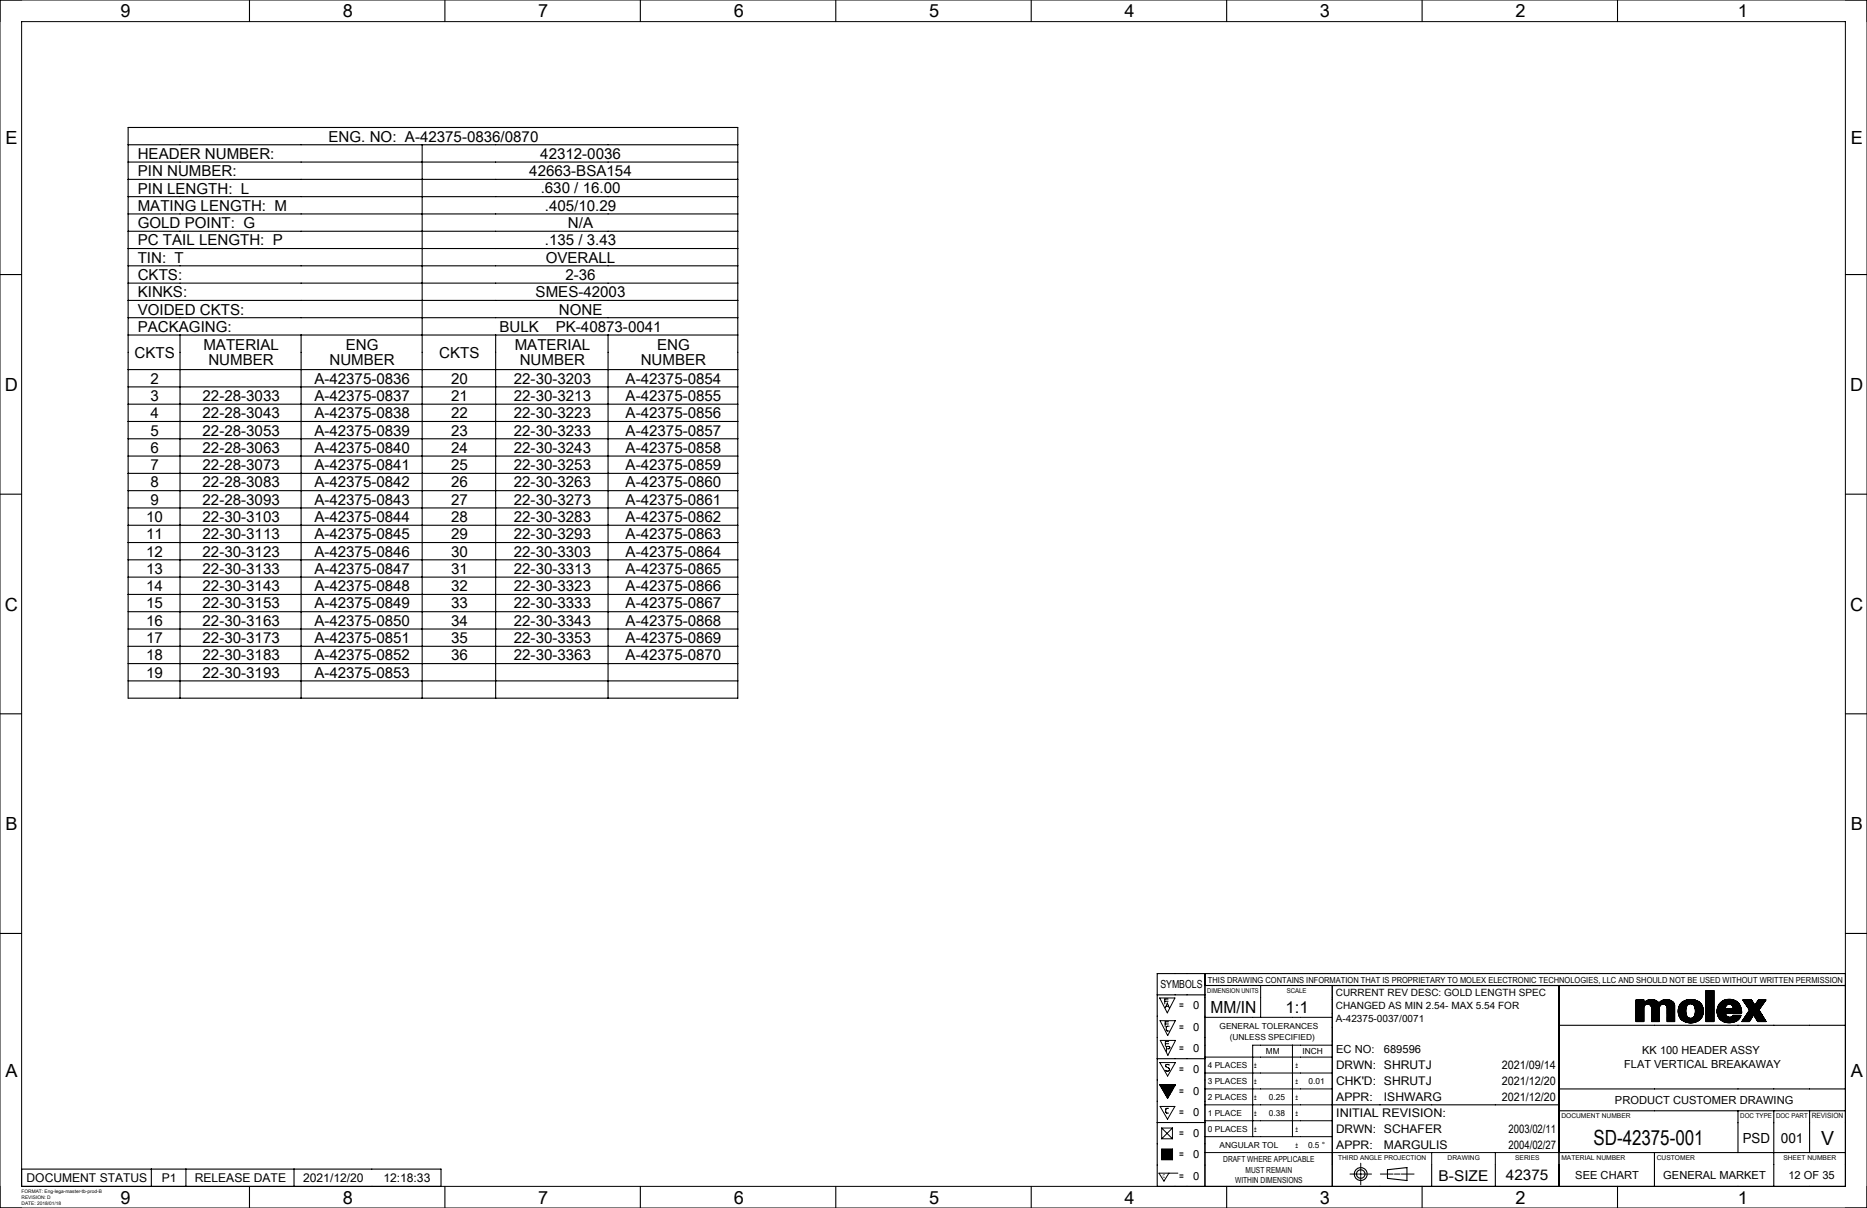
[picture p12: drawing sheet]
<svg xmlns="http://www.w3.org/2000/svg" width="432mm" height="279mm" viewBox="0 0 432 279" stroke-linecap="round" stroke-linejoin="round" font-family="sans-serif">
<g fill="none" stroke="#000" stroke-width=".23">
<path d="M0 0h431.8v279.4h-431.8zM5 5h421.8v269.4h-421.8zM268.2 230.8h3.5l-1.7 3.5zM268.3 236.1h3.5l-1.7 3.4zM269.4 231.6h.8M269.5 236.8h.7M269.5 233.1l.5-1.1 .4 1.1M269.7 232.8h.6M270.2 231.1h-.8v1.1M270.2 236.3h-.7v1.1M270.4 237.4h-.5l-.2 .3 .1 .6 .6 .2M278.7 235.3h29.4"/>
<path d="M291.6 227.9v7.4M378.4 231.3h1.8M378.4 231.3v5h1.8v-3.2M378.4 231.3h.1M378.5 231.3l-.1 .1M378.6 231.3l-.2 .2M378.7 231.3l-.3 .3M378.8 231.3l-.4 .4M378.9 231.3l-.5 .5M379 231.3l-.6 .6M379.1 231.3l-.7 .7M379.2 231.3l-.8 .8"/>
<path d="M379.3 231.3l-.9 .9M379.4 231.3l-1 1M379.5 231.3l-1.1 1.1M379.6 231.3l-1.2 1.2M379.7 231.3l-1.3 1.3M379.8 231.3l-1.4 1.4M379.9 231.3l-1.5 1.5M380 231.3l-1.6 1.6M380.1 231.3l-1.7 1.7M380.2 233.1a.89 .89 0 0 1 .9-.9 .89 .89 0 0 1 .9 .9M380.2 236.2l-.1 .1M380.2 236.1l-.2 .2"/>
<path d="M380.2 236l-.3 .3M380.2 235.9l-.4 .4M380.2 235.8l-.5 .5M380.2 235.7l-.6 .6M380.2 235.6l-.7 .7M380.2 235.5l-.8 .8M380.2 235.4l-.9 .9M380.2 235.3l-1.1 1M380.2 235.2l-1.1 1.1M380.2 235.1l-1.2 1.2M380.2 235l-1.3 1.3M380.2 234.8l-1.5 1.5"/>
<path d="M380.2 234.7l-1.6 1.6M380.2 234.6l-1.7 1.7M380.2 234.5l-1.8 1.8M380.2 234.4l-1.8 1.9M380.2 234.4l-1.8 1.8M380.2 234.3l-1.8 1.8M380.2 234.2l-1.8 1.8M380.2 234.1l-1.8 1.8M380.2 233.9l-1.8 1.9M380.2 233.9l-1.8 1.8M380.2 233.8l-1.8 1.8M380.2 233.7l-1.8 1.9"/>
<path d="M380.2 233.6l-1.8 1.8M380.2 233.5l-1.8 1.9M380.2 233.5l-1.8 1.8M380.2 233.4l-1.8 1.8M380.2 233.3l-1.8 1.8M380.2 233.2l-1.8 1.8M380.2 231.3v.7a2.29 2.29 0 0 1 3.5 0M380.2 233l-1.8 1.9M380.2 231.9l-1.8 1.8M380.2 231.8l-1.8 1.8M380.2 231.7l-1.8 1.9M380.2 231.7l-1.8 1.8"/>
<path d="M380.2 231.6l-1.8 1.8M380.2 231.5l-1.8 1.8M380.2 231.4l-1.8 1.8M380.2 231.3l-1.8 1.8M380.2 233l-1.8 1.8M380.2 232.9l-1.8 1.8M380.3 232.7l-1.9 2M380.6 231.6l-2.2 2.2M380.8 231.5l-2.4 2.4M381 231.4l-2.6 2.6M381.1 231.3l-2.7 2.8M381.2 231.3l-2.8 2.8"/>
<path d="M381.4 231.2l-3 3M381.5 231.2l-3.1 3.1M381.5 231.2l-3.1 3.2M381.7 231.2l-3.3 3.3M381.7 232.5l1.2-1.1-1.1 1.1M381.9 231.2l-1.3 1.2M381.9 231.2l-1.1 1.1M382 232.9l1.3-1.3-1.3 1.4M382 233.1v3.2h1.8v-3.2M382 231.2l-1.1 1.1M382.1 231.2l-1.1 1M382.2 231.2l-1.1 1"/>
<path d="M382.2 231.2l-1 1M382.3 231.2l-1.1 1M382.4 231.2l-1.1 1.1M382.4 231.2l-1 1.1M382.5 231.3l-1.1 1M382.6 231.3l-1.1 1M382.6 231.3l-1.1 1.1M382.7 231.3l-1.1 1.1M382.8 231.4l-1.1 1.1M383.1 231.5l-1.3 1.1M383.1 231.5l-1.2 1.3 1.3-1.3M383.2 231.6l-1.3 1.3"/>
<path d="M383.4 231.7l-1.4 1.4M383.4 231.7l-1.4 1.5M383.4 231.8l-1.4 1.4M383.5 231.8l-1.5 1.5M383.5 231.8l-1.5 1.6M383.6 231.9l-1.6 1.6M383.6 231.9l-1.6 1.7M383.7 232l-1.7 1.6M383.8 233.1a.89 .89 0 0 1 .9-.9 .89 .89 0 0 1 .9 .9M383.8 236.3h.1M383.8 236.2l-.1 .1M383.8 236.1l-.2 .2"/>
<path d="M383.8 236l-.3 .3M383.8 235.9l-.4 .4M383.8 235.8l-.5 .5M383.8 235.7l-.6 .6M383.8 235.6l-.7 .7M383.8 235.5l-.8 .8M383.8 235.4l-.9 .9M383.8 235.2l-1.1 1.1M383.8 235.1l-1.2 1.2M383.8 235l-1.3 1.3M383.8 234.9l-1.4 1.4M383.8 234.8l-1.5 1.5"/>
<path d="M383.8 234.7l-1.6 1.6M383.8 234.6l-1.7 1.7M383.8 234.5l-1.8 1.8M383.8 234.3l-1.8 1.9M383.8 234.3l-1.8 1.8M383.8 234.2l-1.8 1.8M383.8 234.1l-1.8 1.8M383.8 234l-1.8 1.9M383.8 233.9l-1.8 1.9M383.8 233.9l-1.8 1.8M383.8 233.8l-1.8 1.8M383.8 233.7l-1.8 1.9"/>
<path d="M383.8 233.6l-1.8 1.8M383.8 233.4l-1.8 1.9M383.8 233.4l-1.8 1.8M383.8 233.3l-1.8 1.8M383.8 233.2l-1.8 1.8M383.8 233.1l-1.8 1.9M383.8 233l-1.8 1.9M383.8 232.9l-1.8 1.9M383.8 232.9l-1.8 1.8M384 232.6l-2 2.1M384.2 231.5l-2.2 2.3M384.4 231.4l-2.4 2.4"/>
<path d="M384.5 231.4l-2.5 2.5M384.7 231.3l-2.7 2.7M384.8 231.3l-2.8 2.8M384.8 231.2l-2.8 2.9M385 231.2l-3 3M385.1 231.2l-3.1 3.1M385.2 231.2l-3.2 3.2M385.3 231.2l-3.3 3.3M385.5 231.2l-1.3 1.2M385.5 231.2l-1.1 1.1M385.6 231.2l-1.1 1.1M385.6 233.6l1.6-1.6-1.6 1.6"/>
<path d="M385.6 233.1v3.2M385.7 231.2l-1.1 1M385.7 231.2l-1 1M385.8 231.2l-1 1M385.9 231.2l-1.1 1M385.9 231.2l-1 1.1M386 231.3l-1 1M386.1 231.3l-1.1 1M386.1 231.3l-1 1M386.2 231.3l-1.1 1.1M386.2 231.3l-1 1.1M386.3 231.4l-1 1 1.1-1"/>
<path d="M386.4 231.4l-1.1 1.1M386.5 231.4l-1.1 1.1M386.5 231.5l-1.1 1.1 1.2-1.1M386.6 231.5l-1.1 1.3M386.8 231.6l-1.3 1.3M386.8 231.7l-1.2 1.3 1.2-1.3M386.9 231.8l-1.3 1.3M387 231.8l.3 .8M387 231.8a2.3 2.3 0 0 0-3.3 .2M387 231.8l-1.4 1.4M387 231.8l-1.4 1.5M387.1 231.9l-1.5 1.5"/>
<path d="M387.1 231.9l-1.5 1.6M387.2 232.1l-1.6 1.6M387.2 232.2l-1.6 1.6M387.2 232.2l-1.6 1.7M387.3 232.2l-1.7 1.8M387.3 232.3l-1.7 1.7M387.3 232.4l-1.7 1.8M387.3 232.5l-1.7 1.7M387.3 234.9l-1.4 1.4M387.3 234.8l-1.4 1.5M387.3 234.8l-1.5 1.5M387.3 234.6l-1.6 1.7"/>
<path d="M387.3 234.6l-1.7 1.7M387.3 234.5l-1.7 1.8M387.3 234.4l-1.7 1.8M387.3 234.3l-1.7 1.8M387.3 234.3l-1.7 1.7M387.3 234.2l-1.7 1.8M387.3 234.1l-1.7 1.7M387.3 234l-1.7 1.8M387.3 233.9l-1.7 1.8M387.3 233.9l-1.7 1.7M387.3 233.7l-1.7 1.8M387.3 233.7l-1.7 1.7"/>
<path d="M387.3 233.6l-1.7 1.8M387.3 233.5l-1.7 1.8M387.3 233.4l-1.7 1.8M387.3 233.4l-1.7 1.7M387.3 233.3l-1.7 1.8M387.3 233.2l-1.7 1.7M387.3 233.1l-1.7 1.8M387.3 233l-1.7 1.8M387.3 233l-1.7 1.7M387.3 232.8l-1.7 1.8M387.3 232.8l-1.7 1.7M387.3 232.7l-1.7 1.8"/>
<path d="M387.3 232.6l-1.7 1.8M387.3 232.5l-1.7 1.8M387.3 236.3h.1M387.3 236.2l-.1 .1M387.3 236.1l-.1 .2M387.3 236.1l-.2 .2M387.3 236l-.3 .3M387.3 235.9l-.4 .4M387.3 235.8l-.4 .5M387.3 235.8l-.5 .5M387.3 235.7l-.5 .6M387.3 235.7l-.6 .6"/>
<path d="M387.3 235.5l-.7 .8M387.3 235.5l-.8 .8M387.3 235.4l-.8 .9M387.3 235.3l-1 1M387.3 235.2l-1 1.1M387.3 235.2l-1.1 1.1M387.3 235.1l-1.2 1.2M387.3 235l-1.3 1.3M387.3 232.6v3.7h-1.7M388.5 235.3l.6 .7M389 231.8l-.3 .4M389.2 236.1l1-1-1 1"/>
<path d="M389.2 231.7l-.7 .7M389.3 231.6l-.8 .9M389.5 231.5l-1.1 1.1M389.5 236.2l1-.8-.9 .9M389.7 231.4l-1.4 1.4M389.8 231.4l-1.5 1.5M389.9 231.4l-1.6 1.6M389.9 233.9l-1.4 1.4M389.9 234l-1.4 1.4M389.9 233.8l-1.4 1.4M389.9 233.7l-1.5 1.5M389.9 234l-1.3 1.4"/>
<path d="M389.9 233.6l-1.5 1.6M389.9 233.6l-1.5 1.5M389.9 234.2l-1.3 1.3 1.3-1.3M389.9 233.5l-1.5 1.5M389.9 234.3l-1.2 1.3M389.9 233.4l-1.6 1.6M389.9 234.4l-1.2 1.2M389.9 233.3l-1.6 1.6M389.9 234.5l-1.1 1.2 1.2-1.1M390 233.1l-1.7 1.8M390 234.7l-1.1 1.1M390 233l-1.7 1.8 1.7-1.8"/>
<path d="M390 234.7l-1.1 1.2M390 234.8l-1.1 1.1M390.1 231.3l-1.9 1.9M390.1 234.9l-1.1 1M390.1 232.8l-1.9 1.9M390.1 234.9l-1 1.1 1-1M390.1 232.7l-1.9 1.9M390.1 235l-.9 1M390.2 235.2l-.9 .9M390.3 235.2l-1 .9M390.3 231.2l-2.1 2.2M390.3 235.2l-.9 1"/>
<path d="M390.4 235.3l-.9 .9M390.4 231.2l-2.2 2.2M390.4 232.4a1.13 1.13 0 0 1 1.3 0 1.13 1.13 0 0 1 .4 1.2v.5a1.15 1.15 0 0 1-1.1 1.4 1.15 1.15 0 0 1-1.1-1.4l.2-1.3zM390.4 231.2l-2.3 2.3M390.5 235.4l-.8 .9 .9-.9M390.6 231.2l-2.5 2.4M390.6 235.5l-.8 .8M390.7 231.2l-2.6 2.5M390.7 235.5l-.9 .9 1-.9M390.7 231.2l-2.6 2.6M390.8 235.5l-.9 .9M390.9 231.2l-2.8 2.7"/>
<path d="M390.9 231.2l-2.8 2.8M390.9 235.5l-.9 .9M391 235.5l-.9 .9M391 231.2l-2.9 2.8M391 235.5l-.9 1M391.1 231.2l-3 2.9M391.2 231.2l-3.1 3M391.2 235.5l-1 1M391.2 235.5l-.9 1M391.3 231.2l-3.1 3.1M391.3 235.5l-1 1M391.4 231.2l-3.2 3.2"/>
<path d="M391.5 231.2l-3.3 3.3 3.3-3.3M391.6 231.2l-1.1 1.1M391.6 235.3l-1.2 1.2M391.7 231.2l-1.1 1M391.7 231.2l-.9 1M391.8 231.3l-.9 .9M391.9 232.7l1-1-1 1M391.9 231.3l-.9 .9M391.9 231.3l-.8 .9M392 234.8l1.8-1.8-1.9 1.9M392 231.3l-.9 .9M392 234.5l1.8-1.7-1.8 1.7"/>
<path d="M392.1 231.3l-.9 .9M392.1 234l1.5-1.5-1.5 1.6M392.1 231.3l-.8 .9M392.2 231.4l-.9 .8M392.3 231.4l-.9 .8M392.3 231.4l-.9 .9M392.4 231.4l-.9 .9M392.5 231.5l-.9 .9M392.6 231.5l-.9 .9M392.7 231.6l-1 .9M392.7 231.6l-.9 1 .9-1M392.8 231.6l-1 1"/>
<path d="M392.9 231.7a2.97 2.97 0 0 0-4.8 2.2l.4 1.4M392.9 231.7a2.8 2.8 0 0 1 .7 3.6M393 231.7l-1.1 1.1M393 231.8l-1.1 1M393.1 231.8l-1.1 1.2M393.2 231.9l-1.2 1.2M393.2 232l-1.2 1.2 1.3-1.2M393.3 235.7l-.1 .1M393.3 232l-1.2 1.3M393.4 232.1l-1.3 1.3M393.4 232.1l-1.3 1.4M393.5 232.2l-1.4 1.4"/>
<path d="M393.5 232.2l-1.4 1.5M393.5 232.3l-1.4 1.4M393.6 232.4l-1.5 1.4M393.6 232.4l-1.5 1.5M393.6 235.3a3.3 3.3 0 0 1-4.5 .7M393.6 235.3l-.8 .8M393.7 235.2l-1 1M393.7 232.6l-1.6 1.6M393.7 232.6l-1.6 1.7M393.7 235.1l-1.2 1.1M393.7 232.7l-1.6 1.7M393.8 232.9l-1.8 1.8"/>
<path d="M393.8 234.9l-1.5 1.4M393.8 234.8l-1.6 1.6M393.8 234.7l-1.7 1.7M393.8 233l-2 2.2M393.9 233.1l-3.4 3.4M393.9 233.2l-3.4 3.3M393.9 234.5l-1.9 2M393.9 233.2l-3.3 3.4M393.9 234.5l-2 2M393.9 233.3l-3.2 3.3M393.9 234.4l-2.1 2.1M393.9 233.4l-3.2 3.2"/>
<path d="M393.9 233.4l-3.1 3.2M393.9 234.3l-2.2 2.2M393.9 234.2l-2.3 2.3M393.9 233.5l-3 3.1M393.9 233.6l-3 3M394 234.1l-2.6 2.5M394 234l-2.6 2.6M394 233.8l-2.9 2.8M394 233.7l-2.9 2.9M394 233.9l-2.7 2.7M394 233.8l-2.8 2.8M394.6 229.1h1.8v7.2h-1.8z"/>
<path d="M394.6 229.1h.1M394.7 229.1l-.1 .1M394.7 229.1l-.1 .2M394.8 229.1l-.2 .2M394.8 229.1l-.2 .3M394.9 229.1l-.3 .3M395 229.1l-.4 .4M395 229.1l-.4 .5M395.1 229.1l-.5 .6M395.2 229.1l-.6 .6M395.3 229.1l-.7 .7M395.4 229.1l-.8 .8"/>
<path d="M395.4 229.1l-.8 .9M395.5 229.1l-.9 .9M395.6 229.1l-1 1.1M395.7 229.1l-1.1 1.1M395.8 229.1l-1.2 1.2M395.9 229.1l-1.3 1.3M396 229.1l-1.4 1.5M396.1 229.1l-1.5 1.5M396.2 229.1l-1.6 1.6M396.3 229.1l-1.7 1.7M396.3 229.1l-1.7 1.8M396.4 236.2l-.1 .1"/>
<path d="M396.4 236l-.2 .3M396.4 236l-.3 .3M396.4 235.9l-.4 .4M396.4 235.8l-.5 .5M396.4 235.7l-.5 .6M396.4 235.6l-.7 .7M396.4 235.5l-.8 .8M396.4 235.4l-.9 .9M396.4 235.3l-1 1M396.4 235.2l-1.1 1.1M396.4 235.1l-1.2 1.2M396.4 235l-1.3 1.3"/>
<path d="M396.4 234.9l-1.4 1.4M396.4 234.7l-1.6 1.6M396.4 234.6l-1.7 1.7M396.4 234.5l-1.8 1.8M396.4 234.4l-1.8 1.9M396.4 234.4l-1.8 1.8M396.4 234.3l-1.8 1.8M396.4 234.2l-1.8 1.8M396.4 234.1l-1.8 1.9M396.4 234l-1.8 1.8M396.4 233.8l-1.8 1.9M396.4 233.8l-1.8 1.8"/>
<path d="M396.4 233.7l-1.8 1.8M396.4 233.6l-1.8 1.9M396.4 233.5l-1.8 1.9M396.4 233.4l-1.8 1.9M396.4 233.4l-1.8 1.8M396.4 233.3l-1.8 1.8M396.4 233.2l-1.8 1.9M396.4 233.1l-1.8 1.8M396.4 232.9l-1.8 1.9M396.4 232.9l-1.8 1.8M396.4 232.8l-1.8 1.8M396.4 232.7l-1.8 1.9"/>
<path d="M396.4 232.6l-1.8 1.9M396.4 232.5l-1.8 1.9M396.4 232.5l-1.8 1.8M396.4 232.4l-1.8 1.8M396.4 232.3l-1.8 1.9M396.4 232.2l-1.8 1.8M396.4 232l-1.8 1.9M396.4 232l-1.8 1.8M396.4 231.9l-1.8 1.8M396.4 231.8l-1.8 1.9M396.4 231.7l-1.8 1.9M396.4 231.6l-1.8 1.9"/>
<path d="M396.4 231.6l-1.8 1.8M396.4 231.5l-1.8 1.8M396.4 231.4l-1.8 1.9M396.4 231.3l-1.8 1.8M396.4 231.1l-1.8 1.9M396.4 231.1l-1.8 1.8M396.4 231l-1.8 1.8M396.4 230.9l-1.8 1.8M396.4 230.8l-1.8 1.9M396.4 230.7l-1.8 1.9M396.4 230.7l-1.8 1.8M396.4 230.6l-1.8 1.8"/>
<path d="M396.4 230.5l-1.8 1.9M396.4 230.4l-1.8 1.8M396.4 230.2l-1.8 1.9M396.4 230.2l-1.8 1.8M396.4 230.1l-1.8 1.8M396.4 230l-1.8 1.8M396.4 229.9l-1.8 1.9M396.4 229.8l-1.8 1.9M396.4 229.8l-1.8 1.8M396.4 229.7l-1.8 1.8M396.4 229.6l-1.8 1.9M396.4 229.5l-1.8 1.8"/>
<path d="M396.4 229.3l-1.8 1.9M396.4 229.3l-1.8 1.8M396.4 229.2l-1.8 1.8M396.4 229.1l-1.8 1.8M397.1 234.2l.4 1.1M397.5 235.3a2.64 2.64 0 0 0 2.1 1.2M398.2 231.6l-.6 .6M398.4 231.5l-.9 .9M398.7 231.4l-1.3 1.3M398.8 231.3l-1.5 1.5M398.8 231.3a2.76 2.76 0 0 0-1.7 2.9M398.9 231.3l-1.6 1.6"/>
<path d="M399 231.2l-1.7 1.8M399.1 233.1l-1.8 1.8M399.1 233.2l-1.8 1.8M399.1 232.9l-1.8 1.9M399.1 234.6l-1.2 1.2 1.2-1.3-1.3 1.2M399.1 231.2l-1.9 1.9M399.1 233.3l-1.8 1.7M399.1 234.6l-1.2 1.2M399.1 234.7l-1.2 1.2M399.2 232.7l-2 2 1.9-1.9M399.2 234.8l-1.2 1.1M399.2 231.2l-2 2"/>
<path d="M399.2 233.3l-1.8 1.8M399.2 234.9l-1.1 1.1M399.3 234.9l-1.2 1.1M399.3 234.9l-1.1 1.1M399.3 233.3l-1.9 1.9M399.3 231.2l-2.1 2.2M399.4 235l-1.1 1.1M399.4 233.3l-2 1.9M399.4 232.5a.9 .9 0 0 1 1-.1 .9 .9 0 0 1 .5 .9h-1.8zM399.4 231.2l-2.2 2.2M399.4 235.1l-1.1 1M399.5 233.3l-2 2"/>
<path d="M399.5 235.1l-1.1 1.1M399.5 231.2l-2.4 2.3M399.6 235.2l-1.1 1M399.6 233.3l-2.1 2.1M399.6 231.1l-2.5 2.5M399.6 235.2l-1 1.1M399.7 231.1l-2.6 2.6M399.7 235.2l-1.1 1.1M399.7 233.3l-2.1 2.2 2.2-2.2M399.8 235.3l-1.1 1M399.8 231.1l-2.7 2.7M399.8 233.3l-2.2 2.2"/>
<path d="M399.9 231.1l-2.8 2.8M399.9 235.3l-1.1 1.1M400 233.3l-2.3 2.3M400 235.3l-1.1 1.1M400 231.1l-2.9 3M400.1 231.1l-3 3M400.1 233.3l-2.3 2.4 1.3-1.3M400.1 235.3l-1.2 1.1M400.2 231.1l-3.1 3.1M400.2 233.3l-1 1M400.2 235.3l-1.2 1.2M400.3 233.3l-1.1 1"/>
<path d="M400.3 231.1l-3.2 3.2M400.3 235.3l-1.2 1.2M400.3 234.3l2-2-1.9 2M400.3 231.2l-3.1 3.1M400.4 233.3l-1.1 1M400.4 231.2l-3.2 3.2M400.4 233.3l-1 1M400.5 231.2l-3.3 3.3M400.5 233.3l-1 1M400.5 235.1l-1.4 1.4M400.6 233.3l-1.1 1M400.6 231.2l-3.4 3.4"/>
<path d="M400.6 232.6l1-1-.9 1M400.7 231.2l-1.2 1.2M400.7 233.3l-1.1 1M400.7 231.2l-1.1 1.1M400.7 233.3l-1 1M400.8 232.8l1.1-.9-1.1 1.1M400.8 231.3l-1.1 1M400.8 234.8l-.1 .2M400.9 231.3l-.9-.2-1.2 .2M400.9 231.3l.7 .3 .8 .9M400.9 233.1l1.2-1.1-2.3 2.3M400.9 231.3l-1 1"/>
<path d="M400.9 234.8l-1.7 1.7M401 231.3l-1 1M401 234.8l-1.7 1.7M401 231.3l-.9 1M401.1 234.8l-1.7 1.7M401.1 231.4l-.9 .9M401.2 231.4l-.9 .9M401.2 234.8l-1.7 1.7M401.3 231.4l-1 .9M401.3 234.8l-1.7 1.7M401.3 231.5l-.9 .9M401.4 234.8l-1.7 1.7"/>
<path d="M401.4 231.5l-.9 .9M401.5 231.5l-1 .9M401.5 234.8l-1.8 1.7M401.5 231.5l-.9 1 .9-.9M401.5 234.8l-1.7 1.7M401.6 234.8l-1.7 1.7M401.7 234.8l-1.7 1.7M401.8 231.7l-1.1 1M401.8 234.8l-1.7 1.7M401.9 234.8l-1.8 1.7M402 234.8l-1.7 1.7M402 231.9l-1.1 1.2"/>
<path d="M402.1 232.1l-2.2 2.2M402.1 234.8l-1.7 1.7M402.2 232.2l-2.1 2.1M402.2 234.8l-1.7 1.7M402.2 232.2l-2 2.1M402.3 234.8l-1.7 1.7M402.3 235.5l-.4 .5M402.3 232.4l-1.9 1.9M402.4 232.5l-1.9 1.8M402.4 234.8l-1.7 1.7M402.4 232.5l.4 1.8h-3.7a.92 .92 0 0 0 .6 .9 .92 .92 0 0 0 1.1-.4h1.8M402.4 232.5l-1.8 1.8"/>
<path d="M402.4 232.5l-1.7 1.8M402.4 235.4l-.7 .7M402.4 234.8l-1.6 1.6M402.5 232.6l-1.7 1.7M402.5 232.7l-1.7 1.6M402.5 235.3l-.9 .9M402.5 232.7l-1.5 1.6M402.5 232.8l-1.5 1.5M402.5 232.8l-1.4 1.5M402.6 235.2l-1.1 1M402.6 234.8l-1.7 1.6M402.6 232.9l-1.4 1.4"/>
<path d="M402.6 233l-1.3 1.3M402.6 235l-1.3 1.3M402.6 234.8l-1.5 1.6M402.6 233.1l-1.2 1.2M402.6 234.9l-1.4 1.4M402.6 234.8a2.62 2.62 0 0 1-3 1.7M402.7 233.1l-1.2 1.2M402.7 233.2l-1.1 1.1M402.7 233.3l-1 1M402.7 233.4l-.8 .9M402.7 233.5l-.8 .8M402.7 233.5l-.7 .8"/>
<path d="M402.8 233.6l-.7 .7M402.8 233.7l-.6 .6M402.8 233.8l-.5 .5M402.8 233.9l-.4 .4M402.8 234l-.3 .3M402.8 234.1l-.2 .2M402.8 234.2v.1M402.8 234.2l-.1 .1M402.8 236.3h1.8l1-1.6 .9 1.6h2M403.1 231.3h.1M403.2 231.3l-.1 .1M403.3 231.3l-.1 .2 .2-.2"/>
<path d="M403.4 231.3l-.2 .2 .3-.2M403.5 231.3l-.2 .3M403.7 231.3l-.4 .3M403.7 231.3l-.3 .4 .4-.4M403.9 231.3l-.5 .5 .6-.5M404 231.3l-.5 .6M404.1 231.3l-.6 .6M404.2 231.3l-.6 .7 .7-.7M404.4 231.3l-.8 .8M404.6 231.3l-.9 .9M404.6 236.2v.1M404.7 233.6l-1.9 2.7"/>
<path d="M404.7 231.3l-1 .9M404.7 236.1l-.2 .2M404.8 231.3l-1 1M404.8 235.9l-.3 .4M404.9 231.3l-1.1 1.1 1.1-1.1M404.9 235.8l-.5 .5M405 235.6l-.6 .7M405 231.3l-1.1 1.2M405.1 231.3h-2l1.6 2.3M405.1 231.3l.7 1.2 .9-1.2M405.1 231.3l-1.2 1.2M405.1 231.4l-1.1 1.2 1.2-1.1-1.1 1.2 1.2-1.1-1.2 1.2"/>
<path d="M405.2 235.3l-1 1M405.3 231.6l-1.2 1.3M405.3 235.1l-1.1 1.2M405.3 231.7l-1.1 1.2 1.2-1.2M405.4 231.8l-1.2 1.2M405.4 235l-1.3 1.3M405.4 231.9l-1.1 1.1M405.5 231.9l-1.2 1.2M405.5 232l-1.1 1.2M405.6 232.1l-1.1 1.2 1.1-1.2M405.6 232.2l-1.1 1.2M405.7 232.3l-1.2 1.1"/>
<path d="M405.8 232.4l-1.2 1.2 1.1-1.3-1.2 1.2M405.8 232.4l-1.2 1.2M406 235.3l1.2-1.1-1.2 1.2M406.7 231.3h1.7l-1.6 2.3M406.7 231.3v.1M406.8 231.3l-.3 .3M406.8 233.6l1.7 2.7M406.8 233.6l-1.2 1.2M406.8 233.6l-1.1 1.2M406.8 231.3l-.4 .5M406.9 233.7l-1.2 1.2M406.9 233.7l-1.2 1.3 1.2-1.2"/>
<path d="M406.9 231.3l-.7 .6M406.9 233.8l-1.1 1.2M407 233.9l-1.2 1.2M407 233.9l-1.1 1.2M407 231.3l-1 1M407.1 234l-1.2 1.2M407.1 231.3l-2.7 2.6M407.1 233.2l-3.1 3.1M407.1 234.1l-1.2 1.2M407.1 231.3l-2.8 2.8M407.2 234.2l-1.2 1.2M407.2 234.3l-1.1 1.2"/>
<path d="M407.2 233l-3.3 3.3M407.3 231.3l-3.2 3.2M407.3 234.3l-1.2 1.3M407.3 234.4l-1.2 1.2 1.3-1.1-1.2 1.2 1.2-1.1-1.2 1.2M407.3 231.3l-3.4 3.4M407.4 232.8l-3.5 3.5M407.4 231.3l-3.6 3.6M407.4 234.6l-1.1 1.3M407.5 234.7l-1.2 1.2 1.2-1.1-1.1 1.2 1.2-1.1M407.5 231.3l-3.9 3.9M407.6 231.3l-4.2 4.1M407.6 234.9l-1.2 1.2"/>
<path d="M407.6 231.3l-4.3 4.3M407.6 235l-1.1 1.2M407.7 232.4l-3.9 3.9M407.7 235l-1.2 1.2M407.7 235l-1.2 1.3M407.7 235.1l-1.1 1.2M407.7 231.3l-4.6 4.6M407.8 235.1l-1.2 1.2M407.8 235.2l-1.1 1.1M407.8 232.2l-4.1 4.1M407.8 231.3l-4.8 4.8M407.8 235.3l-1 1"/>
<path d="M407.9 235.3l-1 1M407.9 231.3l-5 5M407.9 235.4l-.9 .9M407.9 235.4l-.8 .9M408 231.3l-5 5M408 235.5l-.8 .8M408 235.6l-.7 .7M408.1 231.8l-4.5 4.5M408.1 235.7l-.6 .6M408.1 235.7l-.5 .6M408.2 231.3l-5.1 5M408.2 235.8l-.5 .5"/>
<path d="M408.2 236.3l.2-.1-.2 .1M408.2 235.9l-.4 .4M408.2 231.6l-4.7 4.7M408.2 231.3l-5 5M408.2 235.9l-.3 .4M408.3 236l-.4 .3M408.3 231.3l-5 5M408.3 236l-.3 .3M408.3 236l-.2 .3M408.3 236.1l-.2 .2M408.4 231.4l-4.9 4.9M408.4 236.3h.1"/>
<path d="M408.4 236.2l-.1 .1M408.4 231.3l-5.1 5M268.2 250.9h3.7l-1.9 3.2zM268.2 245.8h3.7l-1.9 3.1zM268.3 255.9h3.4l-1.7 3zM268.3 240.6h3.6l-1.8 3.5zM268.4 250.9l-.1 .1M268.6 250.9l-.2 .2M268.9 250.9l-.4 .4M269.2 250.9l-.6 .6M269.5 250.9l-.8 .8M269.5 241.4h.8"/>
<path d="M269.7 250.9l-.9 .9M269.8 242.6h.5a.28 .28 0 0 0 .3-.3 .28 .28 0 0 0-.3-.3h-.5v1.1M270 250.9l-1.1 1.1M270.3 256.3l-.5 .1-.2 .3 .1 .6 .6 .1M270.3 250.9l-1.3 1.3M270.3 253.6l-.3 .3M270.3 240.9h-.8v1.1M270.4 246.4a.42 .42 0 0 0-.5-.2 .42 .42 0 0 0-.2 .5l.6 .3a.48 .48 0 0 1-.1 .8 .48 .48 0 0 1-.7-.3M270.6 250.9l-1.5 1.5M270.7 253l-.8 .8M270.8 250.9l-1.6 1.6M271 252.3l-1.2 1.3"/>
<path d="M271.1 250.9l-1.8 1.8M271.4 250.9l-2 2M271.4 251.7l-1.7 1.7M271.7 250.9l-2.2 2.2M271.8 251l-2.2 2.2M278.7 244.5h29.4M278.7 248.2h29.4M278.7 251.9h29.4M278.7 255.5h29.4M278.7 259.2h29.4M298.9 241.7v21.2M308.1 241.7h-18.4v21.2"/>
<path d="M268.7 260.9h2.5M268.7 260.9v2.5M268.7 263.4h2.5M268.7 260.9l2.5 2.5M268.7 266.6h2.5M268.7 265.8h2.5v2.4h-2.5zM268.7 266.5h2.5M268.7 266.2h2.5M268.7 268.1h2.5M268.7 266.7h2.5M268.7 267h2.5M268.7 267.7h2.5"/>
<path d="M268.7 268.2h2.5M268.7 265.8h2.5M268.7 268h2.5M268.7 267.1h2.5M268.7 265.9h2.5M268.7 267.8h2.5M268.7 266.9h2.5M268.7 266.4h2.5M268.7 267.3h2.5M268.7 266.8h2.5M268.7 266.3h2.5M268.7 267.9h2.5"/>
<path d="M268.7 266h2.5M268.7 267.6h2.5M268.7 267.2h2.5M268.7 267.5h2.5M268.7 267.4h2.5M268.7 266.1h2.5M270.3 271.3l-1.1 1.9-1.2-1.9h4.4M271.2 260.9v2.5M271.2 260.9l-2.5 2.5M278.7 274.4v-46.5h29.4v46.5M278.7 266.6h81.9v2.7M278.7 262.9h29.4"/>
<path d="M312.2 271.5h2M314.4 271.5h.7M314.7 269v2M314.7 271.2v.7M314.7 272.1v1.9M315.3 271.5h1.9M319.2 271.5h3M322.5 271.5h1.3M324.1 271.5h2.9M331.1 266.6v2.7M345.8 266.6v2.7"/>
</g>
<g fill="none" stroke="#000" stroke-width=".25">
<path d="M5 0h-5v5M57.7 0v5M102.9 0v5M148.1 0v5M193.3 0v5M238.5 0v5M283.7 0v5M328.9 0v5M374.1 0v5M426.8 0h5v5M29.6 29.5h141v132h-141zM29.6 33.5h141"/>
<path d="M29.6 37.5h141M97.6 33.5v128M29.6 41.5h141M29.6 45.5h141M29.6 49.5h141M29.6 53.5h141M29.6 57.5h141M0 63.5h5M29.6 61.5h141M29.6 65.5h141M29.6 69.5h141M29.6 73.5h141"/>
<path d="M29.6 77.5h141M41.6 77.5v84M69.6 77.5v84M114.6 77.5v84M140.6 77.5v84M426.8 63.5h5M29.6 85.5h141M29.6 89.5h141M29.6 93.5h141M29.6 97.5h141M0 114.3h5M29.6 101.5h141"/>
<path d="M29.6 105.5h141M29.6 109.5h141M29.6 113.5h141M29.6 117.5h141M426.8 114.3h5M29.6 137.5h141M29.6 121.5h141M29.6 125.5h141M29.6 129.5h141M29.6 133.5h141M29.6 141.5h141M29.6 145.5h141"/>
<path d="M29.6 149.5h141M29.6 153.5h141M29.6 157.5h141M0 165.1h5M426.8 165.1h5M0 215.9h5M426.8 215.9h5M267.6 230.1h11.1M278.7 227.9h148.1M278.7 225.2h-11.1v49.2h11.1v-49.2h148.1v49.2h-118.7v-5.1M308.1 227.9v38.7M360.6 227.9v46.5"/>
<path d="M360.6 237.1h66.2M267.6 244.9h11.1M267.6 259.6h11.1M308.1 255.5h52.5M360.6 251.9h66.2M360.6 256.9h66.2M402 256.9v9.7M410.2 256.9v17.5M418.5 256.9v9.7M0 274.4v5h5M5 270.4h97v4h-97zM35 270.4v4"/>
<path d="M43 270.4v4M57.7 274.4v5M68 270.4v4M102.9 274.4v5M148.1 274.4v5M193.3 274.4v5M238.5 274.4v5M283.7 274.4v5M320.9 270.5l4.5-.5v3l-4.5-.5zM328.9 274.4v5M331.1 269.3v5.1M345.8 269.3v5.1"/>
<path d="M360.6 266.6h66.2M374.1 274.4v5M382.6 266.6v7.8M431.8 274.4v5h-5"/>
<circle cx="314.7" cy="271.5" r="1.5"/>
<circle cx="314.7" cy="271.5" r="1"/>
</g>
<text font-size="4.8" x="368.6" y="264.8">SD-42375-001</text>
<text font-size="4.5" x="421.2" y="264.7">V</text>
<g font-size="4.2">
<text x="27.8" y="4">9</text>
<text x="79.3" y="4">8</text>
<text x="124.5" y="4">7</text>
<text x="169.7" y="4">6</text>
<text x="214.9" y="4">5</text>
<text x="260.1" y="4">4</text>
<text x="305.3" y="4">3</text>
<text x="350.5" y="4">2</text>
<text x="401.9" y="4">1</text>
<text x="1.3" y="33.3">E</text>
<text x="428.1" y="33.3">E</text>
<text x="1.1" y="90.4">D</text>
<text x="427.9" y="90.4">D</text>
<text x="1.1" y="141.2">C</text>
<text x="427.9" y="141.2">C</text>
<text x="1.3" y="192">B</text>
<text x="428.1" y="192">B</text>
<text x="1.3" y="249.2">A</text>
<text x="428.1" y="249.2">A</text>
<text x="27.8" y="278.4">9</text>
<text x="79.3" y="278.4">8</text>
<text x="124.5" y="278.4">7</text>
<text x="169.7" y="278.4">6</text>
<text x="214.9" y="278.4">5</text>
<text x="260.1" y="278.4">4</text>
<text x="305.3" y="278.4">3</text>
<text x="350.5" y="278.4">2</text>
<text x="401.9" y="278.4">1</text>
</g>
<g font-size="3.9">
<text x="280" y="234.4">MM/IN</text>
<text x="297.3" y="234.4">1:1</text>
</g>
<g font-size="3.5">
<text x="76" y="32.8">ENG. NO: A-42375-0836/0870</text>
<text x="31.9" y="40.7">PIN NUMBER:</text>
<text x="31.9" y="36.7">HEADER NUMBER:</text>
<text x="122.4" y="40.8">42663-BSA154</text>
<text x="125" y="36.7">42312-0036</text>
<text x="31.9" y="44.8">PIN LENGTH: L</text>
<text x="125.1" y="44.7">.630 / 16.00</text>
<text x="31.9" y="52.8">GOLD POINT: G</text>
<text x="31.9" y="48.8">MATING LENGTH: M</text>
<text x="126" y="48.7">.405/10.29</text>
<text x="131.4" y="52.7">N/A</text>
<text x="31.9" y="56.8">PC TAIL LENGTH: P</text>
<text x="126" y="56.7">.135 / 3.43</text>
<text x="31.9" y="60.7">TIN: T</text>
<text x="31.9" y="64.8">CKTS:</text>
<text x="126.2" y="60.8">OVERALL</text>
<text x="130.8" y="64.7">2-36</text>
<text x="31.9" y="68.8">KINKS:</text>
<text x="123.9" y="68.8">SMES-42003</text>
<text x="31.9" y="76.8">PACKAGING:</text>
<text x="31.9" y="72.8">VOIDED CKTS:</text>
<text x="115.5" y="76.7">BULK</text>
<text x="128.6" y="76.7">PK-40873-0041</text>
<text x="129.2" y="72.8">NONE</text>
<text x="31.1" y="82.8">CKTS</text>
<text x="47" y="81">MATERIAL</text>
<text x="80" y="81">ENG</text>
<text x="101.6" y="82.8">CKTS</text>
<text x="119" y="81">MATERIAL</text>
<text x="152" y="81">ENG</text>
<text x="34.8" y="88.7">2</text>
<text x="48.2" y="84.5">NUMBER</text>
<text x="72.7" y="88.7">A-42375-0836</text>
<text x="76.2" y="84.5">NUMBER</text>
<text x="104.3" y="88.7">20</text>
<text x="118.8" y="88.7">22-30-3203</text>
<text x="120.2" y="84.5">NUMBER</text>
<text x="144.7" y="88.7">A-42375-0854</text>
<text x="148.2" y="84.5">NUMBER</text>
<text x="34.8" y="92.7">3</text>
<text x="46.8" y="92.7">22-28-3033</text>
<text x="72.7" y="92.7">A-42375-0837</text>
<text x="104.3" y="92.7">21</text>
<text x="118.8" y="92.7">22-30-3213</text>
<text x="144.7" y="92.7">A-42375-0855</text>
<text x="34.8" y="96.7">4</text>
<text x="34.8" y="100.7">5</text>
<text x="46.8" y="96.7">22-28-3043</text>
<text x="46.8" y="100.7">22-28-3053</text>
<text x="72.7" y="96.7">A-42375-0838</text>
<text x="72.7" y="100.7">A-42375-0839</text>
<text x="104.3" y="96.7">22</text>
<text x="104.3" y="100.7">23</text>
<text x="118.8" y="96.7">22-30-3223</text>
<text x="118.8" y="100.7">22-30-3233</text>
<text x="144.7" y="96.7">A-42375-0856</text>
<text x="144.7" y="100.7">A-42375-0857</text>
<text x="34.8" y="104.7">6</text>
<text x="46.8" y="104.7">22-28-3063</text>
<text x="72.7" y="104.7">A-42375-0840</text>
<text x="104.3" y="104.7">24</text>
<text x="118.8" y="104.7">22-30-3243</text>
<text x="144.7" y="104.7">A-42375-0858</text>
<text x="34.8" y="108.7">7</text>
<text x="34.8" y="112.7">8</text>
<text x="46.8" y="108.7">22-28-3073</text>
<text x="46.8" y="112.7">22-28-3083</text>
<text x="72.7" y="108.7">A-42375-0841</text>
<text x="72.7" y="112.7">A-42375-0842</text>
<text x="104.3" y="108.7">25</text>
<text x="104.3" y="112.7">26</text>
<text x="118.8" y="108.7">22-30-3253</text>
<text x="118.8" y="112.7">22-30-3263</text>
<text x="144.7" y="108.7">A-42375-0859</text>
<text x="144.7" y="112.7">A-42375-0860</text>
<text x="34.8" y="116.7">9</text>
<text x="46.8" y="116.7">22-28-3093</text>
<text x="72.7" y="116.7">A-42375-0843</text>
<text x="104.3" y="116.7">27</text>
<text x="118.8" y="116.7">22-30-3273</text>
<text x="144.7" y="116.7">A-42375-0861</text>
<text x="33.8" y="120.7">10</text>
<text x="33.8" y="124.7">11</text>
<text x="46.8" y="120.7">22-30-3103</text>
<text x="46.8" y="124.7">22-30-3113</text>
<text x="72.7" y="120.7">A-42375-0844</text>
<text x="72.7" y="124.7">A-42375-0845</text>
<text x="104.3" y="120.7">28</text>
<text x="104.3" y="124.7">29</text>
<text x="118.8" y="120.7">22-30-3283</text>
<text x="118.8" y="124.7">22-30-3293</text>
<text x="144.7" y="120.7">A-42375-0862</text>
<text x="144.7" y="124.7">A-42375-0863</text>
<text x="33.8" y="128.7">12</text>
<text x="46.8" y="128.7">22-30-3123</text>
<text x="72.7" y="128.7">A-42375-0846</text>
<text x="104.3" y="128.7">30</text>
<text x="118.8" y="128.7">22-30-3303</text>
<text x="144.7" y="128.7">A-42375-0864</text>
<text x="33.8" y="132.7">13</text>
<text x="33.8" y="136.7">14</text>
<text x="46.8" y="132.7">22-30-3133</text>
<text x="46.8" y="136.7">22-30-3143</text>
<text x="72.7" y="132.7">A-42375-0847</text>
<text x="72.7" y="136.7">A-42375-0848</text>
<text x="104.3" y="132.7">31</text>
<text x="104.3" y="136.7">32</text>
<text x="118.8" y="132.7">22-30-3313</text>
<text x="118.8" y="136.7">22-30-3323</text>
<text x="144.7" y="132.7">A-42375-0865</text>
<text x="144.7" y="136.7">A-42375-0866</text>
<text x="33.8" y="140.7">15</text>
<text x="46.8" y="140.7">22-30-3153</text>
<text x="72.7" y="140.7">A-42375-0849</text>
<text x="104.3" y="140.7">33</text>
<text x="118.8" y="140.7">22-30-3333</text>
<text x="144.7" y="140.7">A-42375-0867</text>
<text x="33.8" y="144.7">16</text>
<text x="33.8" y="148.7">17</text>
<text x="46.8" y="144.7">22-30-3163</text>
<text x="46.8" y="148.7">22-30-3173</text>
<text x="72.7" y="144.7">A-42375-0850</text>
<text x="72.7" y="148.7">A-42375-0851</text>
<text x="104.3" y="144.7">34</text>
<text x="104.3" y="148.7">35</text>
<text x="118.8" y="144.7">22-30-3343</text>
<text x="118.8" y="148.7">22-30-3353</text>
<text x="144.7" y="144.7">A-42375-0868</text>
<text x="144.7" y="148.7">A-42375-0869</text>
<text x="33.8" y="152.7">18</text>
<text x="46.8" y="152.7">22-30-3183</text>
<text x="72.7" y="152.7">A-42375-0852</text>
<text x="104.3" y="152.7">36</text>
<text x="118.8" y="152.7">22-30-3363</text>
<text x="144.7" y="152.7">A-42375-0870</text>
<text x="33.8" y="156.7">19</text>
<text x="46.8" y="156.7">22-30-3193</text>
<text x="72.7" y="156.7">A-42375-0853</text>
<text x="332.7" y="273">B-SIZE</text>
</g>
<text font-size="3.4" x="348.3" y="273">42375</text>
<g font-size="3.2">
<text x="403.1" y="264.3">PSD</text>
<text x="411.9" y="264.3">001</text>
</g>
<g font-size="2.8">
<text x="309" y="251">CHK'D: SHRUTJ</text>
<text x="320.1" y="254.6">ISHWARG</text>
<text x="309" y="258.3">INITIAL REVISION:</text>
<text x="320.1" y="265.7">MARGULIS</text>
<text x="6.1" y="273.4">DOCUMENT STATUS</text>
<text x="37.4" y="273.4">P1</text>
<text x="45" y="273.4">RELEASE DATE</text>
<text x="70.1" y="273.4">2021/12/20</text>
<text x="88.7" y="273.4">12:18:33</text>
</g>
<g font-size="2.7">
<text x="309" y="247.3">DRWN: SHRUTJ</text>
<text x="347.4" y="247.3">2021/09/14</text>
<text x="347.4" y="250.9">2021/12/20</text>
<text x="309" y="254.6">APPR:</text>
<text x="347.4" y="254.6">2021/12/20</text>
<text x="309" y="262">DRWN: SCHAFER</text>
<text x="348.9" y="262">2003/02/11</text>
<text x="309" y="265.7">APPR:</text>
<text x="348.9" y="265.7">2004/02/27</text>
</g>
<g font-size="2.6">
<text x="268.4" y="228.6">SYMBOLS</text>
<text x="272.7" y="233.5">=</text>
<text x="276" y="233.5">0</text>
<text x="272.7" y="238.4">=</text>
<text x="276" y="238.4">0</text>
<text x="272.7" y="243.3">=</text>
<text x="276" y="243.3">0</text>
<text x="309" y="243.6">EC NO:</text>
<text x="320.1" y="243.6">689596</text>
<text x="379.8" y="243.8">KK 100 HEADER ASSY</text>
<text x="272.7" y="248.2">=</text>
<text x="276" y="248.3">0</text>
<text x="375.6" y="247.1">FLAT VERTICAL BREAKAWAY</text>
<text x="272.7" y="253.2">=</text>
<text x="276" y="253.2">0</text>
<text x="373.5" y="255.3">PRODUCT CUSTOMER DRAWING</text>
<text x="272.7" y="258.1">=</text>
<text x="272.7" y="263">=</text>
<text x="276" y="258.1">0</text>
<text x="276" y="263">0</text>
<text x="272.7" y="267.9">=</text>
<text x="276" y="267.9">0</text>
<text x="272.7" y="272.9">=</text>
<text x="276" y="272.9">0</text>
<text x="364.3" y="272.8">SEE CHART</text>
<text x="384.7" y="272.8">GENERAL MARKET</text>
<text x="413.6" y="272.8">12 OF 35</text>
</g>
<g font-size="2.3">
<text x="308.9" y="230.5">CURRENT REV DESC: GOLD LENGTH SPEC</text>
<text x="308.9" y="233.4">CHANGED AS MIN 2.54- MAX 5.54 FOR</text>
<text x="308.9" y="236.3">A-42375-0037/0071</text>
</g>
<g font-size="1.9">
<text x="279.4" y="227.3">THIS DRAWING CONTAINS INFORMATION THAT IS PROPRIETARY TO MOLEX ELECTRONIC TECHNOLOGIES, LLC AND SHOULD NOT BE USED WITHOUT WRITTEN PERMISSION</text>
<text x="282.1" y="238">GENERAL TOLERANCES</text>
<text x="284.4" y="240.4">(UNLESS SPECIFIED)</text>
<text x="292.8" y="243.8">MM</text>
<text x="301.2" y="243.8">INCH</text>
<text x="279.4" y="247">4 PLACES</text>
<text x="279.4" y="250.7">3 PLACES</text>
<text x="290.1" y="247">±</text>
<text x="290.1" y="250.7">±</text>
<text x="299.6" y="247">±</text>
<text x="299.6" y="250.7">±</text>
<text x="302.6" y="250.7">0.01</text>
<text x="279.4" y="254.4">2 PLACES</text>
<text x="290.1" y="254.4">±</text>
<text x="293.4" y="254.4">0.25</text>
<text x="299.6" y="254.4">±</text>
<text x="279.4" y="258.1">1 PLACE</text>
<text x="279.4" y="261.8">0 PLACES</text>
<text x="290.1" y="258.1">±</text>
<text x="290.1" y="261.7">±</text>
<text x="293.4" y="258.1">0.38</text>
<text x="299.6" y="258.1">±</text>
<text x="299.6" y="261.7">±</text>
<text x="282.1" y="265.4">ANGULAR TOL</text>
<text x="282.9" y="268.7">DRAFT WHERE APPLICABLE</text>
<text x="299.6" y="265.4">±</text>
<text x="302.5" y="265.4">0.5 °</text>
<text x="285.7" y="273.6">WITHIN DIMENSIONS</text>
<text x="288.1" y="271.2">MUST REMAIN</text>
</g>
<text font-size="1.7" x="419" y="258.6">REVISION</text>
<g font-size="1.5">
<text x="279.2" y="229.6">DIMENSION UNITS</text>
<text x="297.6" y="229.6">SCALE</text>
<text x="361.1" y="258.6">DOCUMENT NUMBER</text>
<text x="402.5" y="258.6">DOC TYPE</text>
<text x="410.8" y="258.6">DOC PART</text>
<text x="309.5" y="268.3">THIRD ANGLE PROJECTION</text>
<text x="334.8" y="268.3">DRAWING</text>
<text x="350.4" y="268.3">SERIES</text>
<text x="361.1" y="268.2">MATERIAL NUMBER</text>
<text x="383.2" y="268.3">CUSTOMER</text>
<text x="412.5" y="268.3">SHEET NUMBER</text>
</g>
<text font-size="1.3" x="268.9" y="272.5">C</text>
<g font-size="1.1">
<text x="5" y="276">FORMAT: Eng-lega-master-tb-prod-B</text>
<text x="5" y="277.4">REVISION: D</text>
<text x="5" y="278.8">DATE: 2018/01/18</text>
</g>
</svg>
